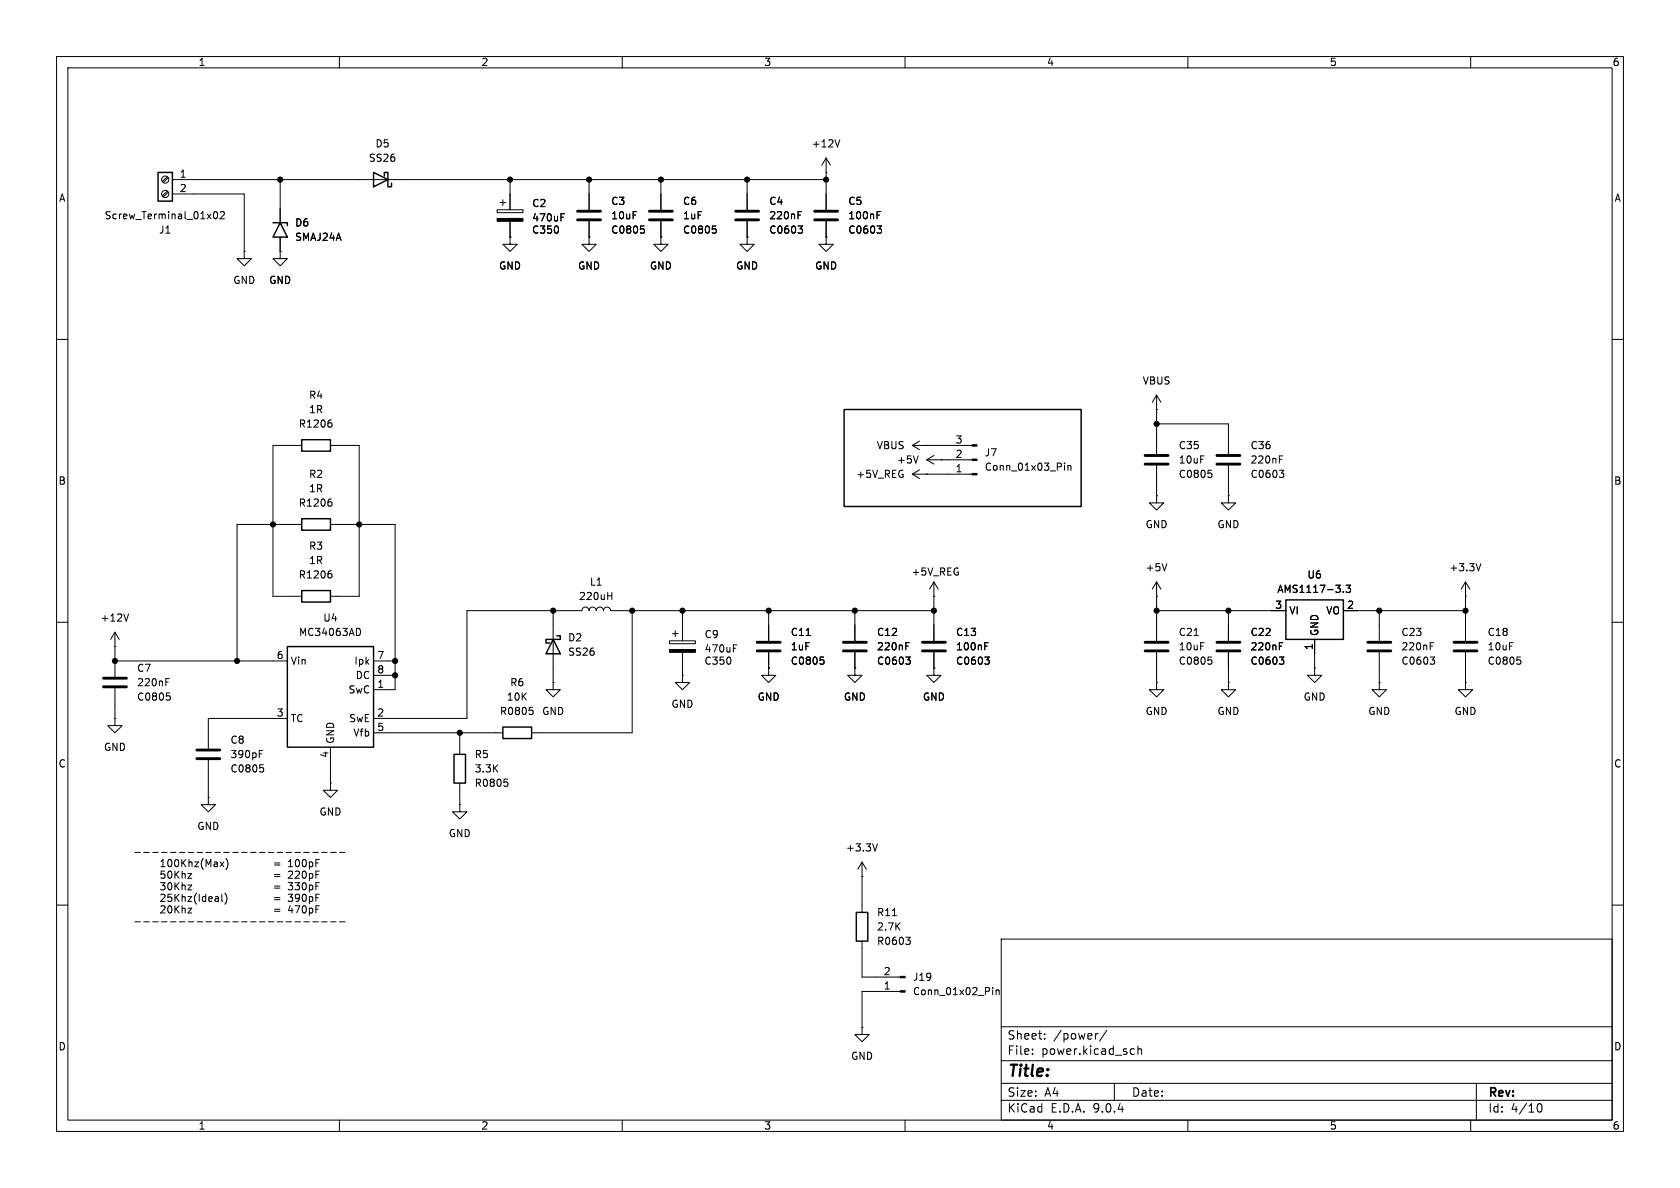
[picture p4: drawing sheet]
<svg xmlns="http://www.w3.org/2000/svg" width="297mm" height="210mm" viewBox="0 0 297 210" stroke-linecap="round" stroke-linejoin="round" font-family="sans-serif">
<g fill="none" stroke="#000" stroke-width=".18">
<path d="M10 10h277v190h-277zM12 12h273v186h-273zM60 10v2M110 10v2M160 10v2M210 10v2M260 10v2M29.6 31.2l-.9 .9M29.6 33.8l-.9 .8M29.7 31.4l-.8 .9M29.7 34l-.8 .8M30.5 31.8h115.5"/>
<path d="M30.5 34.3h12.7v10.2M37.9 37.5l.1-.1a.68 .68 0 0 1 .5 .6 .68 .68 0 0 1-.5 .7 .84 .84 0 0 1-.1-1.2zM38.9 37.5l.5-.1 .3 .4-.8 .9h.8M49.5 31.8v7.6M87.9 37.1h4.6v.5h-4.6zM88.4 35.8h1M88.9 35.3v1M90.2 31.8v5.3M90.2 39.1v2.8M99.2 38.4h.4M99.2 37.8h.6M104.1 31.8v5.3"/>
<path d="M104.1 39.1v2.8M113.3 39.9h.6M116.8 31.8v5.3M116.8 39.1v2.8M126 39.9h.6M132.1 31.8v5.3M132.1 39.1v2.8M141.1 38h.4M141.1 37.4h.6M141.1 39.9h.8l-.5 .5M146 30.5h.1M146 27.9l-.7 1.3"/>
<path d="M146 27.9l.8 1.3M146 27.9v9.2M146 39.1v2.8M148.5 24.7l-.5 1.3M155.1 38h.4M155.1 37.4h.6M155.1 39.9h.7l-.4 .5M43.2 44.5v1.2h1.2l-1.2 1.3-1.3-1.3h1.3M43.2 44.5h.1M49.5 44.5v1.2h1.3l-1.3 1.3-1.2-1.3h1.2M49.5 44.5h.1M49.5 41.9v2.6"/>
<path d="M90.2 41.9v1.3h1.2l-1.2 1.3-1.3-1.3h1.3M90.2 41.9h.1M104.1 41.9v1.3h1.3l-1.3 1.3-1.2-1.3h1.2M104.1 41.9h.1M113.7 40.4l.2 .3v.3l-.2 .2M116.8 41.9v1.3h1.3l-1.3 1.3-1.2-1.3h1.2M116.8 41.9h.1M126.4 40.4l.2 .3v.3l-.2 .2M132.1 41.9v1.3h1.2l-1.2 1.3-1.3-1.3h1.3M132.1 41.9h.1M141.6 40.4l.3 .3v.3l-.3 .2M146 41.9v1.3h1.3l-1.3 1.3-1.2-1.3h1.2"/>
<path d="M146 41.9h.1M155.6 40.4l.2 .3v.3l-.2 .2M10 60h2M53.3 78.7h-5v26.7h5M58.3 74.2h.3M58.4 78.7h5.1v26.7h-5.1M58.5 74.7l.2 .3v.3l-.2 .2M161.3 78.7h10.6M161.3 78.7l1.3 .8M162.6 78l-1.3 .7M163.8 78.7h.1M204.5 72.4h.1"/>
<path d="M204.5 69.9v10.4M204.5 74.9h12.7v5.4M204.5 69.9l-.8 1.2M204.5 69.9l.7 1.2M285 60h2M53.3 92.7h-11.4v24.1M58.3 88.2h.3M58.4 92.7h11.4v29.2h-3.8M58.5 88.7l.2 .2v.3l-.2 .3M161.3 83.8h10.6M161.3 83.8l1.3 .8M162.3 80.6l-.4 1.3"/>
<path d="M162.6 83.1l-1.3 .7M163.8 83.8h.1M163.8 81.3h8.1M163.8 81.3l1.3 .7M165.1 80.5l-1.3 .8M166.4 81.3h.1M188.2 81.9v.1M188.2 82.3v.8M188.8 82.3v.8M188.8 82.4l.2-.1h.3v.8M204.5 87.6v1.3h1.2l-1.2 1.3-1.3-1.3h1.3M204.5 87.6h.1"/>
<path d="M204.5 82.3v5.3M206.3 99.6l-.4 1.3M213.6 83.1h.6M214 83.6l.3 .3v.3l-.3 .2M217.2 87.6v1.3h1.2l-1.2 1.3-1.3-1.3h1.3M217.2 87.6h.1M217.2 82.3v5.3M226.2 81.2h.4M226.2 80.6h.6M226.2 83.1h.8l-.5 .5M226.7 83.6l.3 .3v.3l-.3 .2M261.8 99.6l-.4 1.3"/>
<path d="M10 110h2M20.3 114.3h.1M20.3 111.8v7.8M20.3 111.8l-.7 1.2M20.3 111.8l.8 1.2M20.3 116.8h30.5M22.7 108.5l-.4 1.3M29.3 120h.6M58.3 100.9h.3M58.5 101.4l.2 .2v.3l-.2 .3M63.3 111.1a.68 .68 0 0 1 .4 .6 .68 .68 0 0 1-.4 .6M66 116.8h3.8"/>
<path d="M66 119.4h3.8M97.8 108v12.7M107.4 105.3h.8M108.2 104.7v1.3M111.8 108v21.5h-17.8M118.4 113.3h4.5v.5h-4.5zM118.9 112h1M119.4 111.5v1M120.6 119.4v1.3h1.3l-1.3 1.2-1.2-1.2h1.2M120.6 119.4h.1M120.6 108v5.3M120.6 115.3v4.1"/>
<path d="M129.7 114.6h.4M129.7 114h.6M135.9 118.1v1.3h1.3l-1.3 1.3-1.3-1.3h1.3M135.9 118.1h.1M135.9 108v5.3M135.9 115.3v2.8M142.5 112.3h.8M145 116.1h.6M145.4 116.6l.3 .3v.3l-.3 .2M151.1 118.1v1.3h1.3l-1.3 1.3-1.2-1.3h1.2M151.1 118.1h.1M151.1 108v5.3"/>
<path d="M151.1 115.3v2.8M160.1 114.2h.5M160.1 113.6h.6M160.1 116.1h.8l-.4 .5M160.7 116.6l.2 .3v.3l-.2 .2M165.1 118.1v1.3h1.3l-1.3 1.3-1.3-1.3h1.3M165.1 118.1h.1M165.1 105.4h.1M165.1 108h-57.2a.64 .64 0 0 0-.6-.7 .64 .64 0 0 0-.6 .7 .64 .64 0 0 0-.7-.7 .64 .64 0 0 0-.6 .7 .64 .64 0 0 0-.6-.7 .64 .64 0 0 0-.7 .7 .64 .64 0 0 0-.6-.7 .64 .64 0 0 0-.6 .7h-20.4v19h-16.5M165.1 102.9v10.4M165.1 115.3v2.8M165.1 102.9l-.8 1.2"/>
<path d="M165.1 102.9l.8 1.2M174.1 114.2h.4M174.1 113.6h.6M174.1 116.1h.8l-.4 .5M174.6 116.6l.3 .3v.3l-.3 .2M204.5 105.4h.1M204.5 102.9v10.4M204.5 115.3v5.4M204.5 102.9l-.8 1.2M204.5 102.9l.7 1.2M204.5 108h22.8M211.1 112.3h.7"/>
<path d="M213.6 116.1h.6M214 116.6l.3 .3v.3l-.3 .2M217.2 108v5.3M217.2 115.3v5.4M226.2 114.2h.4M226.2 113.6h.6M226.2 116.1h.8l-.5 .5M226.7 116.6l.3 .3v.3l-.3 .2M232.4 118.1v1.3h1.3l-1.3 1.3-1.3-1.3h1.3M232.4 118.1h.1M232.4 113v5.1M237.5 104.6v.1"/>
<path d="M237.5 108h21.6M238 103.4h.8l-.5 .5 .4 .2v.5l-.2 .1-.5-.1M243.8 108v5.3M243.8 115.3v5.4M252.8 114.2h.5M252.8 113.6h.6M252.8 116.1h.8l-.4 .5M253.4 116.6l.2 .3v.3l-.2 .2M259.1 105.4h.1M259.1 102.9l-.8 1.2M259.1 102.9l.7 1.2M259.1 102.9v10.4"/>
<path d="M259.1 115.3v5.4M268.2 116.1h.6M268.6 116.6l.3 .3v.3l-.3 .2M285 110h2M20.3 127v1.3h1.3l-1.3 1.2-1.3-1.2h1.3M20.3 127h.1M20.3 121.7v5.3M29.3 120.6h.4M29.4 122.5h.6M29.9 123l.2 .2v.3l-.2 .3M36.8 134.4v6.6M45.8 133.3h.5"/>
<path d="M45.8 132.7h.6M46 135.2h.6M46.4 135.7l.2 .2v.3l-.2 .3M50.8 127h-14v5.3M58.4 138.4v1.3h1.3l-1.3 1.3-1.3-1.3h1.3M58.4 138.4h.1M58.4 132.1v6.3M66 129.5h22.9M81.3 129.5v3.9M81.3 138.4v3.8M89.1 137.7h.6M89.6 138.2l.2 .3v.3l-.2 .2"/>
<path d="M93.6 125h.6M94 125.5l.3 .3v.3l-.3 .2M97.8 120.7v1.2h1.3l-1.3 1.3-1.3-1.3h1.3M97.8 120.7h.1M204.5 120.7v1.2h1.2l-1.2 1.3-1.3-1.3h1.3M204.5 120.7h.1M217.2 120.7v1.2h1.2l-1.2 1.3-1.3-1.3h1.3M217.2 120.7h.1M243.8 120.7v1.2h1.3l-1.3 1.3-1.2-1.3h1.2M243.8 120.7h.1M259.1 120.7v1.2h1.2l-1.2 1.3-1.3-1.3h1.3M259.1 120.7h.1"/>
<path d="M23.9 150.7h.9M25.4 150.7h1M27 150.7h1M28.6 150.7h.9M30.1 150.7h1M31.7 150.7h1M33.2 156.5h.7l-.7 .8h.7M33.3 150.7h1M33.9 154.4l-.7 .9h.7M34.9 150.7h.9M36.4 150.7h1M36.8 141v1.2h1.3l-1.3 1.3-1.2-1.3h1.2"/>
<path d="M36.8 141h.1M38 150.7h1M38.9 152.4l.7 .8M39.2 158.1v1.1l.2 .1M39.6 150.7h.9M39.6 152.4l-.7 .8M39.8 157.9a1.46 1.46 0 0 1 0 1.9M39.9 151.8a1.46 1.46 0 0 1 0 1.9M41.1 150.7h1M42.7 150.7h1M44.3 150.7h1M45.9 150.7h.9"/>
<path d="M47.4 150.7h1M48.5 152.5h1M48.5 152.9h1M48.5 154.6h1M48.5 155h1M48.5 156.6h1M48.5 157h1M49 150.7h1M50.6 150.7h.9M51.7 154.3l-.8 1h.8M52.2 150.7h.9M52.9 154.5l-.7 .8h.7"/>
<path d="M53.7 150.7h1M54.7 152.4h.4l.2 .2-.1 .6h-.5M54.7 158.5v1.3M55.2 158.6l.1 .1-.1 .5-.1 .1h-.4M55.3 150.7h1M55.8 152.5h.5M55.8 158.1v1.2M55.8 158.7h.5M56.4 151.9h-.6v1.3M56.9 150.7h.9M58.4 150.7h1M60 150.7h1"/>
<path d="M81.3 142.2v1.3h1.2l-1.2 1.3-1.3-1.3h1.3M81.3 142.2h.1M152.4 154.9h.1M152.4 152.4l-.8 1.3M152.4 152.4l.8 1.3M152.4 152.4v8.9M155.1 149.2l-.4 1.2M10 160h2M23.9 163h.9M25.4 163h1M27 163h1M28.6 163h.9"/>
<path d="M30.1 163h1M31.7 163h1M33.3 163h1M33.9 160.5l-.7 .9h.7M34.9 163h.9M36.4 163h1M38 163h1M39.6 163h.9M41.1 163h1M42.7 163h1M44.3 163h1M45.9 163h.9"/>
<path d="M47.4 163h1M48.5 160.7h1M48.5 161.1h1M49 163h1M50.6 163h.9M52.2 163h.9M53.7 163h1M55.3 163h1M56.9 163h.9M58.4 163h1M60 163h1M152.4 166.4v6.3h6.8"/>
<path d="M157.8 161.9h.7M159.2 175.3h-6.8v6.3M160.1 165.7h.8l-.4 .5M160.7 166.2l.2 .2v.3l-.2 .2M175.5 174.6v.1M175.5 175v.8M176.1 175v.8M176.1 175.1l.2-.1 .3 .1v.7M177 166h108v32h-108zM285 160h2M60 198v2M110 198v2"/>
<path d="M152.4 181.6v1.3h1.3l-1.3 1.3-1.3-1.3h1.3M152.4 181.6h.1M160 198v2M177 194.5h108M177 191.5h108M177 187.5h108M177 181.5h108M182.5 186.3v.1M182.5 185.5v.1M184.7 183.6v.1M184.7 182.8v.1M194.1 182.7l-.3 .1"/>
<path d="M195.7 182.1l-1.3 2M197 191.5v3M200.1 185.4l.4 .1M200.5 186.3l-.4 .1M201.2 185.5l.2-.1 .3 .1 .1 .9M201.2 184.9v1.5M210 198v2M260 198v2M261 191.5v6.5M271.7 195.7l.2-.5 .2-.1a.81 .81 0 0 1 .6 .6 .81 .81 0 0 1-.3 .8h-.4l-.3-.5"/>
<circle cx="29.2" cy="31.7" r=".63"/>
<circle cx="29.2" cy="34.3" r=".63"/>
</g>
<g fill="none" stroke="#000" stroke-width=".51">
<path d="M102.1 37.3h4.1M102.1 38.9h4.1M114.8 37.3h4.1M114.8 38.9h4.1M130 37.3h4.1M130 38.9h4.1M144 37.3h4.1M144 38.9h4.1M202.4 80.5h4.1M202.4 82h4.1M215.1 80.5h4.1M215.1 82h4.1"/>
<path d="M18.3 119.9h4.1M133.9 113.5h4M133.9 115.1h4M149.1 113.5h4.1M149.1 115.1h4.1M163.1 113.5h4M163.1 115.1h4M202.4 113.5h4.1M202.4 115.1h4.1M215.1 113.5h4.1M215.1 115.1h4.1M241.8 113.5h4.1"/>
<path d="M241.8 115.1h4.1M257 113.5h4.1M257 115.1h4.1M18.3 121.4h4.1M34.8 132.6h4.1M34.8 134.1h4.1"/>
</g>
<g fill="#000" stroke="#000" stroke-width=".18">
<path d="M87.9 38.6h4.6v.5h-4.6zM171.9 78.6h.8v.3h-.8zM171.9 83.7h.8v.2h-.8zM171.9 81.2h.8v.2h-.8zM118.4 114.8h4.5v.5h-4.5zM159.2 175.1h.8v.3h-.8zM159.2 172.6h.8v.2h-.8z"/>
<circle cx="49.5" cy="31.8" r=".46"/>
<circle cx="90.2" cy="31.8" r=".46"/>
<circle cx="104.1" cy="31.8" r=".46"/>
<circle cx="116.8" cy="31.8" r=".46"/>
<circle cx="132.1" cy="31.8" r=".46"/>
<circle cx="146" cy="31.8" r=".46"/>
<circle cx="204.5" cy="74.9" r=".46"/>
<circle cx="48.3" cy="92.7" r=".46"/>
<circle cx="63.5" cy="92.7" r=".46"/>
<circle cx="20.3" cy="116.8" r=".46"/>
<circle cx="41.9" cy="116.8" r=".46"/>
<circle cx="69.8" cy="116.8" r=".46"/>
<circle cx="69.8" cy="119.4" r=".46"/>
<circle cx="97.8" cy="108" r=".46"/>
<circle cx="111.8" cy="108" r=".46"/>
<circle cx="120.6" cy="108" r=".46"/>
<circle cx="135.9" cy="108" r=".46"/>
<circle cx="151.1" cy="108" r=".46"/>
<circle cx="165.1" cy="108" r=".46"/>
<circle cx="204.5" cy="108" r=".46"/>
<circle cx="217.2" cy="108" r=".46"/>
<circle cx="243.8" cy="108" r=".46"/>
<circle cx="259.1" cy="108" r=".46"/>
<circle cx="81.3" cy="129.5" r=".46"/>
</g>
<g fill="none" stroke="#000" stroke-width=".25">
<path d="M27.9 30.5h2.6v5.1h-2.6zM48.3 39.4h2.5v.5M49.5 39.4l1.3 2.5h-2.5zM66 30.5l2.6 1.3-2.6 1.2zM67.9 31.1v-.6h.7v2.5h.6v-.6M53.3 77.7h5.1v2.1h-5.1zM149.2 72.4h41.9v17.1h-41.9zM53.3 91.7h5.1v2h-5.1zM50.8 114.3h15.2v17.8h-15.2zM53.3 104.4h5.1v2h-5.1zM97.8 113l1.3 2.6h-2.6zM98.4 112.4h.7v.6h-2.6v.7h.7"/>
<path d="M227.3 106h10.2v7h-10.2zM80.3 133.4h2v5h-2zM88.9 128.5h5.1v2.1h-5.1zM151.4 161.3h2v5.1h-2z"/>
</g>
<text font-size="2.8" x="178" y="190.9">Title:</text>
<g font-size="2.1">
<text x="178" y="184">Sheet:</text>
<text x="186.2" y="184">/power/</text>
<text x="178" y="186.7">File:</text>
<text x="184.1" y="186.7">power.kicad_sch</text>
<text x="178" y="196.9">KiCad</text>
<text x="178" y="194.1">Size:</text>
<text x="184.7" y="194.1">A4</text>
<text x="185.7" y="196.9">E.D.A.</text>
<text x="193.3" y="196.9">9.0.4</text>
<text x="200" y="194.1">Date:</text>
<text x="263" y="194.3">Rev:</text>
<text x="263" y="196.9">Id:</text>
<text x="267.1" y="196.9">4/10</text>
</g>
<g font-size="1.8">
<text x="35" y="11.9">1</text>
<text x="85" y="11.9">2</text>
<text x="135" y="11.9">3</text>
<text x="185" y="11.9">4</text>
<text x="235" y="11.9">5</text>
<text x="285" y="11.9">6</text>
<text x="65.1" y="28.8">SS26</text>
<text x="66.3" y="26.3">D5</text>
<text x="143.4" y="26.3">+12V</text>
<text x="10.3" y="35.9">A</text>
<text x="31.7" y="31.5">1</text>
<text x="31.7" y="34">2</text>
<text x="285.3" y="35.9">A</text>
<text x="18.4" y="39">Screw_Terminal_01x02</text>
<text x="28" y="41.5">J1</text>
<text x="52.1" y="40.2">D6</text>
<text x="94" y="41.5">C350</text>
<text x="94" y="36.8">C2</text>
<text x="94" y="39.3">470uF</text>
<text x="108" y="36.4">C3</text>
<text x="108" y="39">10uF</text>
<text x="108" y="41.5">C0805</text>
<text x="120.7" y="36.4">C6</text>
<text x="120.7" y="39">1uF</text>
<text x="120.7" y="41.5">C0805</text>
<text x="135.9" y="36.4">C4</text>
<text x="135.9" y="39">220nF</text>
<text x="135.9" y="41.5">C0603</text>
<text x="149.9" y="36.4">C5</text>
<text x="149.9" y="39">100nF</text>
<text x="149.9" y="41.5">C0603</text>
<text x="52.1" y="42.8">SMAJ24A</text>
<text x="88.1" y="47.9">GND</text>
<text x="102.1" y="47.9">GND</text>
<text x="114.8" y="47.9">GND</text>
<text x="130" y="47.9">GND</text>
<text x="144" y="47.9">GND</text>
<text x="41.1" y="50.4">GND</text>
<text x="47.5" y="50.4">GND</text>
<text x="54.5" y="70.7">R4</text>
<text x="201.9" y="68.2">VBUS</text>
<text x="52.7" y="75.8">R1206</text>
<text x="54.5" y="73.3">1R</text>
<text x="154.9" y="79.6">VBUS</text>
<text x="158.5" y="82.1">+5V</text>
<text x="168.8" y="83.6">1</text>
<text x="168.8" y="81">2</text>
<text x="168.8" y="78.5">3</text>
<text x="174" y="80.9">J7</text>
<text x="174" y="83.4">Conn_01x03_Pin</text>
<text x="208.3" y="79.6">C35</text>
<text x="208.3" y="82.1">10uF</text>
<text x="221" y="82.1">220nF</text>
<text x="221" y="79.6">C36</text>
<text x="10.3" y="85.9">B</text>
<text x="52.7" y="89.8">R1206</text>
<text x="54.5" y="84.7">R2</text>
<text x="54.5" y="87.2">1R</text>
<text x="151.3" y="84.7">+5V_REG</text>
<text x="208.3" y="84.7">C0805</text>
<text x="221" y="84.7">C0603</text>
<text x="285.3" y="85.9">B</text>
<text x="202.4" y="93.6">GND</text>
<text x="215.1" y="93.6">GND</text>
<text x="54.5" y="97.4">R3</text>
<text x="54.5" y="99.9">1R</text>
<text x="161" y="102">+5V_REG</text>
<text x="202.4" y="101.2">+5V</text>
<text x="256.1" y="101.2">+3.3V</text>
<text x="52.7" y="102.5">R1206</text>
<text x="102.3" y="106.3">220uH</text>
<text x="104.2" y="103.7">L1</text>
<text x="225.4" y="107.7">3</text>
<text x="225.7" y="105">AMS1117-3.3</text>
<text x="231" y="102.5">U6</text>
<text x="238.1" y="107.7">2</text>
<text x="17.7" y="110.1">+12V</text>
<text x="52.8" y="112.6">MC34063AD</text>
<text x="57" y="110.1">U4</text>
<text x="100.3" y="113.6">D2</text>
<text x="124.5" y="113">C9</text>
<text x="139.7" y="112.6">C11</text>
<text x="154.9" y="112.6">C12</text>
<text x="168.9" y="112.6">C13</text>
<text x="208.3" y="112.6">C21</text>
<text x="221" y="112.6">C22</text>
<text x="227.8" y="108.8">VI</text>
<text x="233.3" y="112.5" transform="rotate(-90 233.3 112.5)">GND</text>
<text x="234.4" y="108.8">VO</text>
<text x="247.7" y="112.6">C23</text>
<text x="262.9" y="112.6">C18</text>
<text x="24.1" y="119">C7</text>
<text x="48.8" y="116.6">6</text>
<text x="51.3" y="117.7">Vin</text>
<text x="62.5" y="117.7">Ipk</text>
<text x="66.6" y="116.6">7</text>
<text x="66.6" y="119.1">8</text>
<text x="100.3" y="116.1">SS26</text>
<text x="124.4" y="117.7">C350</text>
<text x="124.5" y="115.5">470uF</text>
<text x="139.7" y="115.2">1uF</text>
<text x="139.7" y="117.7">C0805</text>
<text x="154.9" y="115.2">220nF</text>
<text x="154.9" y="117.7">C0603</text>
<text x="168.9" y="115.2">100nF</text>
<text x="168.9" y="117.7">C0603</text>
<text x="208.3" y="115.2">10uF</text>
<text x="208.3" y="117.7">C0805</text>
<text x="221" y="115.2">220nF</text>
<text x="221" y="117.7">C0603</text>
<text x="232.2" y="115" transform="rotate(-90 232.2 115)">1</text>
<text x="247.7" y="115.2">220nF</text>
<text x="247.7" y="117.7">C0603</text>
<text x="262.9" y="115.2">10uF</text>
<text x="262.9" y="117.7">C0805</text>
<text x="24.1" y="121.5">220nF</text>
<text x="24.1" y="124.1">C0805</text>
<text x="61.5" y="122.8">SwC</text>
<text x="62.8" y="120.2">DC</text>
<text x="66.6" y="121.7">1</text>
<text x="89.5" y="124.1">10K</text>
<text x="90.1" y="121.5">R6</text>
<text x="118.6" y="125.3">GND</text>
<text x="133.9" y="124.1">GND</text>
<text x="149.1" y="124.1">GND</text>
<text x="163.1" y="124.1">GND</text>
<text x="230.4" y="124.1">GND</text>
<text x="40.6" y="131.7">C8</text>
<text x="48.8" y="126.7">3</text>
<text x="51.3" y="127.9">TC</text>
<text x="59.3" y="131.6" transform="rotate(-90 59.3 131.6)">GND</text>
<text x="61.6" y="127.9">SwE</text>
<text x="62.4" y="130.4">Vfb</text>
<text x="66.6" y="126.7">2</text>
<text x="66.6" y="129.3">5</text>
<text x="88.3" y="126.6">R0805</text>
<text x="95.8" y="126.6">GND</text>
<text x="202.4" y="126.6">GND</text>
<text x="215.1" y="126.6">GND</text>
<text x="241.8" y="126.6">GND</text>
<text x="257" y="126.6">GND</text>
<text x="10.3" y="135.9">C</text>
<text x="18.3" y="132.9">GND</text>
<text x="40.6" y="134.2">390pF</text>
<text x="40.6" y="136.8">C0805</text>
<text x="58.2" y="134.1" transform="rotate(-90 58.2 134.1)">4</text>
<text x="83.8" y="134.2">R5</text>
<text x="83.8" y="136.8">3.3K</text>
<text x="285.3" y="135.9">C</text>
<text x="83.8" y="139.3">R0805</text>
<text x="34.8" y="146.9">GND</text>
<text x="56.4" y="144.4">GND</text>
<text x="79.2" y="148.2">GND</text>
<text x="28.1" y="153.5">100Khz(Max)</text>
<text x="28.1" y="155.5">50Khz</text>
<text x="49.2" y="153.5">100pF</text>
<text x="52.8" y="155.5">220pF</text>
<text x="149.5" y="150.7">+3.3V</text>
<text x="28.1" y="157.6">30Khz</text>
<text x="28.1" y="159.6">25Khz(Ideal)</text>
<text x="28.1" y="161.7">20Khz</text>
<text x="49" y="159.6">390pF</text>
<text x="50.9" y="157.6">330pF</text>
<text x="50.9" y="161.7">470pF</text>
<text x="154.9" y="162.2">R11</text>
<text x="154.9" y="164.7">2.7K</text>
<text x="154.9" y="167.2">R0603</text>
<text x="156.1" y="172.5">2</text>
<text x="161.3" y="173.6">J19</text>
<text x="156.1" y="175">1</text>
<text x="161.3" y="176.1">Conn_01x02_Pin</text>
<text x="10.3" y="185.9">D</text>
<text x="285.3" y="185.9">D</text>
<text x="150.4" y="187.6">GND</text>
<text x="35" y="199.9">1</text>
<text x="85" y="199.9">2</text>
<text x="135" y="199.9">3</text>
<text x="185" y="199.9">4</text>
<text x="235" y="199.9">5</text>
<text x="285" y="199.9">6</text>
</g>
</svg>
